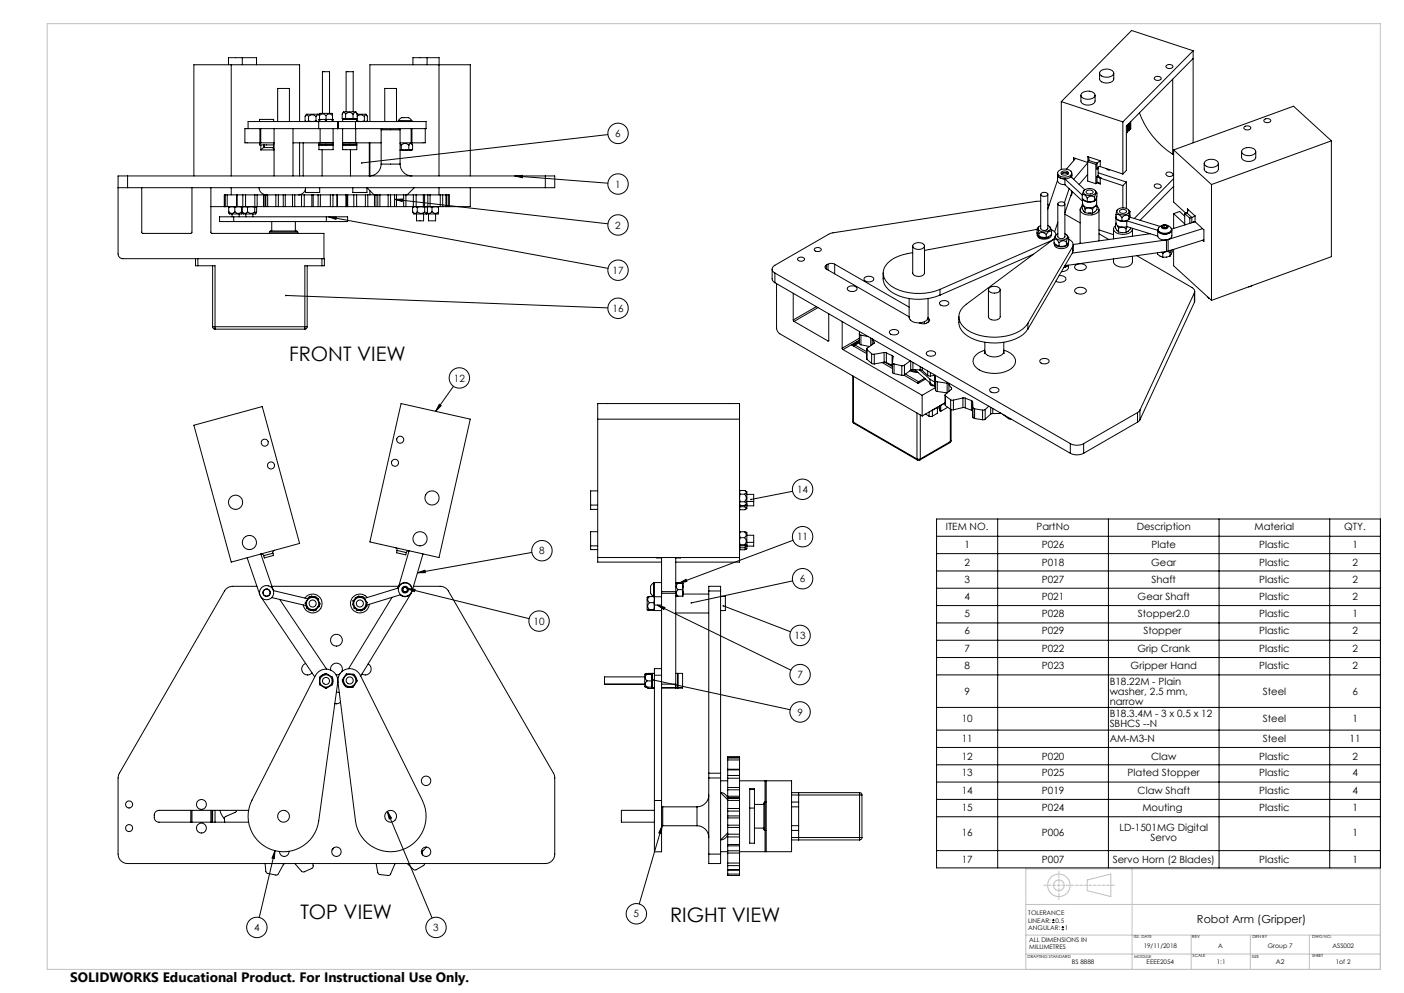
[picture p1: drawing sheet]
<svg xmlns="http://www.w3.org/2000/svg" width="594mm" height="420mm" viewBox="0 0 594 420" stroke-linecap="round" stroke-linejoin="round" font-family="sans-serif">
<g fill="none" stroke="#c0c0c0" stroke-width=".42">
<path d="M20 10h564v400h-564zM460 372.2l10-2.5v9.5l-10-2.5zM479 367.5v42.5M584 367.5h-150v42.5M434 395.5h150M434 382.5h150M504 395.5v14.5M529 395.5v14.5M554 395.5v14.5M434 403.5h150"/>
<circle cx="448" cy="374.5" r="4.7"/>
<circle cx="448" cy="374.4" r="2.26"/>
</g>
<path d="M448 380.5v-12" fill="none" stroke="#c0c0c0" stroke-width=".42" stroke-dasharray="1.3 .6" stroke-dashoffset=".3"/>
<path d="M441.5 374.4h30" fill="none" stroke="#c0c0c0" stroke-width=".42" stroke-dasharray="1.3 .6" stroke-dashoffset="-.1"/>
<g fill="none" stroke="#000" stroke-width=".42">
<path d="M97.8 27.4v47M102.5 24.4h6v3M102.5 24.4h-5.8v3M102.5 24.4v3M180.7 24.4h5.1l-.1 50M180.7 24.4h-6v3M180.7 24.4v3M457.6 39.5a3.7 3.7 0 0 1 5.7 .7 3.3 3.3 0 0 1-5 1.4l-1-1zM465.2 30.9v2.5a3.4 3.4 0 0 0 6 0v-2.5M465.6 30a3.6 3.6 0 0 1 5.6 1 3.6 3.6 0 0 1-6 .2zM488.5 32.7l1.5-.4a1.07 1.07 0 0 1 1.3 .9 1.68 1.68 0 0 1-3-.2zM493.5 27.7l1.4-.4a1.13 1.13 0 0 1 1.4 .9 1.74 1.74 0 0 1-3-.2z"/>
<path d="M496.1 33.5v31.7M504.8 24.7l-28.3 28.6v18.8l-1.4 1.5M504.8 21.5l-29.7 30.1M504.8 21.5v38.9M504.8 21.5l-26-8.6-29.8 30.1M105 54.4h29.8M105 54.4h-1.4v6h6.4M109.8 51.4v-.9h6v.9M110 54.4v6M110.3 54.4v6M116 54.4v20M117.5 51.4v-14h4.9v14"/>
<path d="M124 54.4v20M126.8 51.4v-24h-44.8v47M129.2 51.2l.3 .2M130.5 49.3a2.17 2.17 0 0 1 3.2 0M130.5 49.3l-.6-.7-.8 .7v1.9l.7 .2 .7-.2M130.5 51.2l1.5 .2 1.7-.2M130.5 49.3v1.9M133.7 51.2l1.2 .1M133.7 49.3v1.9M134.8 51.4h-29.8v3M134.8 54.4h15.6M134.8 51.4h15.6"/>
<path d="M134.8 51.4v3M135.2 48.9l-.9-.3-.6 .7M135.2 48.8l-.3-.5h-5.3l-.4 .8M135.2 48.9a1.67 1.67 0 0 1 2.7 0M135.2 48.2v.7M135.2 48.2l.1-.2 5.4 .2M135.2 50.5h-.3v.9M135.2 50.8l.3 .1M135.2 48.9v2M135.4 54.4v6M135.5 50.5h4.8M136.4 48v-17.7h3v17.7"/>
<path d="M137.9 48.9a1.67 1.67 0 0 1 2.8 0M137.9 50.8l-.3 .1M137.9 48.9v1.9M137.9 50.8l.4 .1M140.7 48.2v.7M140.7 50.5h.2v.9M140.7 50.8l-.4 .1M140.7 48.9v2M140.9 54.4v8.9h-4.6M142.9 51.4v3M143 51.4v3M144.8 50.1l.7 .3"/>
<path d="M144.9 48.1l.4-.8h5.3l.5 .9M144.9 50.2l.6 .2M145 54.4v8.9h6v-2.9M145 51.4v-.9h6v.9M145.5 50.4h2.3M146.2 48.2a2.13 2.13 0 0 1 3.2 0M146.2 48.2l-.6-.7-.6 .5-.2 2.1M146.2 50.1l1.6 .3M146.2 48.2v1.9M146.2 50.1l-.7 .3M146.4 47.3v-17h3v17M146.4 50.4v.1"/>
<path d="M147.8 50.4h2.4M149.4 48.2l.8-.7 .9 .7M149.4 50.1l.8 .3M149.4 50.1l-1.6 .3M149.4 48.2v1.9M149.4 50.4v.1M150.4 51.4h29.9v3h-29.9M150.4 51.4v3M150.5 54.4v6M151 50.2v1l1.5 .2 1.7-.2M151.1 48.3h3.8l.4 .7M151.1 50.1l-.9 .3"/>
<path d="M151.1 49.2a2.11 2.11 0 0 1 3.1 .1M151.1 48.2v1.9M154.2 49.3l.6-.7 .6 .7v1.9l-.4 .2M154.2 51.2l.6 .2M154.2 49.3v1.9M156.5 51.4v-24h42.5v47M161.3 54.9h8M161.3 54.9v14.5M161.7 54.4l-.4 .5M162.8 51.4v-14h4.9v14M168.5 51l.5-.5a4.3 4.3 0 0 1 4.4-.4l.8 .9M168.5 51h5.7"/>
<path d="M168.5 51v.4M168.8 54.4l.5 .5M169.3 54.9v14.5M174 54.4v6M174.2 51v.4M174.3 54.4v6M179.9 54.4v6h-5.6M257.2 56.9l-104.2 12M449 43v28.7M449 43l26.1 8.6M457.3 40.3v2.4a3.5 3.5 0 0 0 6 0v-2.4M475.1 51.6v22"/>
<path d="M477 56l-.5 .1M477 55.9v.1M477 52.8v3.2M477.6 55.3l-.6 .1M477.7 55.2l-.1 .1M477.7 52.2l-.1 3.1M478.3 54.6l-.6 .1M478.3 51.5v3.1M478.4 51.5l-.1 3.1M482.1 47.7a35.3 35.3 0 0 0 14 17.5M526.5 53.6l1.5-.3a.96 .96 0 0 1 1.2 1 1.66 1.66 0 0 1-3-.4zM535 50.5l1.5-.3a1.02 1.02 0 0 1 1.1 1 1.65 1.65 0 0 1-1.6 .7 1.65 1.65 0 0 1-1.3-1.1z"/>
<path d="M563.3 59.6l-50.7 18.5M563.3 59.6v49l-50.7 18.5M563.3 59.6l-16-14.7-50.8 18.5M50 79.4h4M54 74.4h-4v33a2.05 2.05 0 0 0 2 2h85.1M54 74.4v5M54 74.4h176.7M54 79.4h176.7M60 79.4v18.9l.5 .4 20.5-.1 .2-19.2M89.2 79.4l.2 19.2 47.7 .1v10.7M97.8 79.4v3M109.6 79.4a3.1 3.1 0 0 0 3.1 3"/>
<path d="M109.8 60.4v.9h6v-.9M110 60.4h.3M110.3 60.4h5.7M110.3 61.3v2.1M110.3 63.4h5.7M111.6 62.4l-1.3 1M111.6 61.3v1.1M111.8 61.3v1.1M115.5 62.4l.5 .8M115.7 61.3v1.1h-4.1M124 60.4h11.4M126.8 60.4v14"/>
<path d="M128.3 60.4v14M134.9 61.3h6zM134.9 60.4v2.9h1.4M135.3 79.4v2h-6v-2a3 3 0 0 1-3 3M135.4 60.4h5.5zM136.3 63.3v11.1M145 61.3h6zM145 60.4h5.5zM148.3 63.3v11.1M149.3 79.4v2h6v-2l3 3M150.5 60.4h10.8M156.2 60.4v14a5 5 0 0 0 5.1-5"/>
<path d="M156.5 60.4v14M161.3 69.4h8M169.3 69.4a5.1 5.1 0 0 0 5 5M169.3 60.7l.5 .7M169.3 63.5h2.1M169.3 60.4h4.7M169.8 61.4a2.17 2.17 0 0 1 3.2 0M169.8 63.3l1.6 .2M169.8 61.4v1.9M169.8 63.3l-.5 .1M171.4 63.5h2.4M173 61.4l.8-.7 .8 .7"/>
<path d="M173 63.3l.8 .2M173 63.3l-1.6 .2M173 61.4v1.9M174 60.4h.3M174 60.4l.6 1M174.6 63.3l-.8 .2M174.6 61.4v1.9M175.3 79.4l-3 3M185.7 79.4v3M199 79.4v8h-8.9M217.7 74.4l3.4-.2-.1 1zM217.7 74.4l39.5 3.1"/>
<path d="M230.7 74.4h4v5h-4M230.7 74.4v5M447.4 73.2v3.2a2.45 2.45 0 0 0 3.1 1.7M447.4 76.2l-4.1 12.2M447.6 72.6a3.9 3.9 0 0 1 5.8 .3 2.73 2.73 0 0 1-3.7 2 1.89 1.89 0 0 1-2.1-2.3zM449 73.6l1.3-.6 1.6 .6-1.7-.5-1.1 .5M449.2 72.6l1.7-.3 1.1 .8a1.81 1.81 0 0 1-3.1 .2zM450.5 75.7a2.9 2.9 0 0 1-3.1-1.7 3.5 3.5 0 0 0 6.1 0l-.4 .8 5.9 5.5M450.5 75.7v2.4M450.5 75.7l7.3 6.7M450.5 78.1l7.5 7M452.3 79.8l-2 6"/>
<path d="M453.5 73.2v1.9M454.2 68v-1.3l6 2M455 67l-3.8 4.5M460.2 68.4l3.4 1.2M460.2 68.4v8.2l3.4 1.1M460.2 68.9l-6 7M460.2 73.8l-3.6 4.2M460.3 66.3l.4 .9v.7M460.3 66.3l5.2 1.7M460.3 66.3v2M460.7 67.9l3.4 1.1M460.7 67.9l-.5 .5"/>
<path d="M463.6 69.6v8.1M464 77.3l1.5 .5M464.1 74.7l1.4 .6M464.1 77.2h.7l.7 .6M464.1 69v2.5M464.1 74.7v2.5M464.1 69l-.5 .6M464.1 77.2l-.5 .5M464.6 74.2l.3 .7 .8 .2M464.6 74.2l-.5 .5M464.6 71l-.5 .5M464.6 71v3.2"/>
<path d="M464.6 73.1l11.9 3.9M464.7 70.6l-.1 .4M464.8 74.8l.9 .3M465.5 68l-1.4 1M465.5 70.5l-.7 .1-.7 .9M465.5 68v2.5M465.5 75.3v2.5M465.5 75.3l9.6 3.2M465.5 70.5l9.6 3.1M465.7 75.1l-.2 .2M468 71.3l1 .6 .5-.1M475.1 78.5v9.4"/>
<path d="M476.5 77v11.1M476.5 77l-1.4 1.5M488.6 78.1a1.72 1.72 0 0 1 2.7 .9 1.62 1.62 0 0 1-1.7 .6 1.62 1.62 0 0 1-1.2-1.3zM493.5 73a1.72 1.72 0 0 1 2.7 1 1.59 1.59 0 0 1-1.7 .6 1.59 1.59 0 0 1-1.2-1.3zM496.1 65.2l.4 .2M496.5 63.4v22.1l5.1 4.7M496.5 63.4l16.1 14.7M496.5 78.8l-14.1 14.4M496.5 75.6l-16.6 16.8M509.5 69.1v2.5a3.5 3.5 0 0 0 5.8 .6l.2-3.1M509.9 68.2a3.6 3.6 0 0 1 5.6 1 3.6 3.6 0 0 1-6 .1zM512.6 78.1v49"/>
<path d="M525.3 64.1v2.5a3.4 3.4 0 0 0 6 0v-2.5M525.8 63.1a4.1 4.1 0 0 1 5.4 .6 2.47 2.47 0 0 1-3.5 2.1 2.08 2.08 0 0 1-2.3-2.1zM89.2 87.4h6.1M94.9 82.4h.1M94.9 87.4h.1M94.9 82.4v5M94.9 82.4h.4M95.3 82.4h.8M95.3 87.4h.8M95.3 82.4v5M96.1 87.4h4M96.1 82.4h4"/>
<path d="M96.1 82.4v5M96.8 89.6l.2 .9h5.3l.1-.3M96.8 89.6l.7 .5a1.45 1.45 0 0 0 1.8-.5M96.8 87.6l1.2-.2 1.3 .2M96.8 87.6v2M96.9 87.4l-.1 .2M98.2 90.5v1.2M98.9 91.7h-6v2h6M98.9 91.7v2M98.9 93.7h39.2M98.9 91.7h39.2M99.3 89.6a1.83 1.83 0 0 0 2.9 0"/>
<path d="M99.3 87.6l1.5-.2 1.4 .2M99.3 87.6v2M100.1 82.4h.2M100.1 87.4h.2M100.1 82.4v5M100.3 87.4h2.4M100.3 82.4h2.4M100.3 82.4v5M101.2 90.5v1.2M102.2 89.6l.2 .7 .2-.5M102.2 87.6v2M102.4 89.6l.5 .9h5.2l.2-.4"/>
<path d="M102.4 89.6l.7 .5a1.16 1.16 0 0 0 1.6-.5M102.4 87.6l1.2-.2 1.1 .2M102.4 87.6v2M102.5 87.6h-.3M102.7 82.4h1.2M102.7 87.4h1.2M102.7 82.4v5M102.8 87.4l-.4 .2M103.9 87.4h3.9M103.9 82.4h3.9M103.9 82.4v5M104 90.5v1.2"/>
<path d="M104.7 89.6a2.02 2.02 0 0 0 3.1 0M104.7 87.6l1.6-.2 1.5 .2M104.7 87.6v2M107 90.5v1.2M107.8 87.6v2M107.8 82.4h1M107.8 87.4h1M107.8 82.4v5M108.2 87.4l-.4 .2M108.3 87.4l.3 .2-.3 2.6h-.2l-.3-.6M108.8 82.4h2.7M108.8 87.4h2.7"/>
<path d="M108.8 82.4v5M111.5 82.4h.6M111.5 87.4h.6M111.5 82.4v5M112.1 87.4h.4M112.1 82.4h.4M112.1 82.4v5M112.5 82.4h.7M112.5 87.4h.7M112.5 82.4v5M113.2 87.4h3.5M113.2 82.4v5"/>
<path d="M113.2 82.4h3.5M114 98.2l.4-.5h11.2l.4 .5M114 98.2h12M114 98.2v.5M115 93.7v4M116.7 82.4h1.1M116.7 87.4h1.1M116.7 82.4v5M117.8 87.4h2M117.8 82.4v5M117.8 82.4h2M119.8 82.4h.9"/>
<path d="M119.8 87.4h.9M119.8 82.4v5M120.7 82.4h3.1M120.7 87.4h3.1M120.7 82.4v5M123.8 82.4h.9M123.8 87.4h.9M123.8 82.4v5M124.7 87.4h2.9M124.7 82.4h2.9M124.7 82.4v5M125 93.7v4"/>
<path d="M126 98.2v.5M126.8 82.4h.1M127.6 82.4h1.1M127.6 87.4h1.1M127.6 82.4v5M128.7 87.4h3.2M128.7 82.4h3.2M128.7 82.4v5M131.9 82.4h.6M131.9 87.4h.6M131.9 82.4v5M132.5 82.4h2.1"/>
<path d="M132.5 87.4h2.1M132.5 82.4v5M134.6 82.4h.9M134.6 87.4h.9M134.6 82.4v5M135.5 87.4h4.3M135.5 82.4h4.3M135.5 82.4v5M138.1 91.7h9v2h-9M138.1 91.7v2M139 91.7l3.3 .1-.2 1zM139 91.7l118.2 21.8"/>
<path d="M139.8 82.4h1.1M139.8 87.4h1.1M139.8 82.4v5M140.9 82.4v5M140.9 87.4h1.7M140.9 82.4h1.7M142.6 82.4h.1M142.6 87.4h.1M142.6 82.4v5M142.7 82.4v5M142.7 87.4h3.6M142.7 82.4h3.6"/>
<path d="M146.3 82.4h.5M146.3 87.4h.5M146.3 82.4v5M146.8 82.4h.3M146.8 87.4h.3M146.8 82.4v5M147.1 82.4v5M147.1 87.4h2.6M147.1 82.4h2.6M149.7 82.4h1.2M149.7 87.4h1.2M149.7 82.4v5"/>
<path d="M150.9 82.4v5M150.9 87.4h3.7M150.9 82.4h3.7M154.6 82.4h1M154.6 87.4h1M154.6 82.4v5M155.6 82.4h2.8M155.6 87.4h2.8M155.6 82.4v5M156.5 80.6v1.8M158.4 82.4h.7M158.4 87.4h.7"/>
<path d="M158.4 82.4v5M159.1 87.4h.7M159.1 82.4h.7M159.1 82.4v5M159.8 82.4h.9M159.8 87.4h.9M159.8 82.4v5M160.7 87.4h3.5M160.7 82.4h3.5M160.7 82.4v5M164.2 82.4h1M164.2 87.4h1"/>
<path d="M164.2 82.4v5M165.2 87.4h1.7M165.2 82.4h1.7M165.2 82.4v5M166.9 84.3l3.4-.1-.1 1zM166.9 84.3l90.3 10.4M166.9 82.4h.8M166.9 87.4h.8M166.9 82.4v5M167.7 82.4h3.1M167.7 87.4h3.1M167.7 82.4v5"/>
<path d="M170.8 82.4h.9M170.8 87.4h.9M170.8 82.4v5M171.7 87.4h3.2M171.7 82.4h3.2M171.7 82.4v5M174.6 89.6l.5 .9h5.2M174.6 89.6l.9 .7 1-.7M174.6 87.6l.9-.2 1 .2M174.6 87.6v2M174.9 82.4h1.2M174.9 87.4h1.2"/>
<path d="M174.9 82.4v5M174.9 87.4l-.3 .2M176.1 87.4h3M176.1 82.4h3M176.1 82.4v5M176.2 90.5v2.9h3v-2.9M176.5 89.6a2.1 2.1 0 0 0 3.2 0M176.5 87.6l1.6-.2 1.6 .2M176.5 87.6v2M179.1 82.4h.5M179.1 87.4h.5M179.1 82.4v5"/>
<path d="M179.6 82.4h1.4M179.6 87.4h1.4M179.6 82.4v5M179.7 87.6v2M180.3 87.4l-.6 .2M180.4 87.4l.4 .2v2l-.5 .7-.6-.7M180.7 89.9l-.4 .6M180.8 87.5l2 .1M181 82.4h1M181 87.4h1M181 82.4v5M181.3 90.5v2.9h3v-2.9"/>
<path d="M182 87.4h4.3M182 82.4h4.3M182 82.4v5M182.8 89.6a1.55 1.55 0 0 1-2.2 .4M182.8 89.6a1.69 1.69 0 0 0 2.7 0M182.8 87.6l1.3-.2 1.4 .2M182.8 87.6v2M185.5 89.6v.7M185.5 90.3l-5.2 .2M185.5 87.4v.2M185.5 87.6v2M186.3 82.4h1"/>
<path d="M186.3 87.4h1M186.3 82.4v5M187.3 87.4h1.4M187.3 82.4h1.4M187.3 82.4v5M188.7 82.4h.1M188.7 87.4h.1M188.7 82.4v5M188.8 82.4v5M188.8 87.4h.8M188.8 82.4h.8M189.6 82.4h.5v5"/>
<path d="M189.6 87.4h.5M189.6 82.4v5M438.7 96.9l.5 .4 .4 1.4M438.7 96.9l.2 1.9M438.7 97l-47.6 8.9M438.8 98.7a2.17 2.17 0 0 0 2.6 2.5 2.67 2.67 0 0 0 3.4-1.8M438.9 98.4l.6 1.4M439.5 96l-.8 .9M439.6 98.7l.3-.2a2.39 2.39 0 0 1 2.7 .6M439.6 98.7v1.5M439.7 99.9l2.6 .5M440.3 95.4l-1 .9a2.43 2.43 0 0 0 3.6 1.7l1.3-.8a1.26 1.26 0 0 0-.9-1.8"/>
<path d="M440.3 82.2v14.4a1.72 1.72 0 0 0 3 0v-14.4M440.3 85.2h-1.9l-86.8 13.4-23.8 13.6a1.74 1.74 0 0 0-1.1 1.6 1.74 1.74 0 0 0 1.1 1.7M440.5 81.8l1.6-.4a1.04 1.04 0 0 1 1.2 1 1.7 1.7 0 0 1-3-.4zM442.6 99.1v1.6M443.3 86.4l.6 .3M444.2 96l.2 .2M444.4 96.2l.5 1.7M444.6 99.4l-1.7 .9M444.8 97.1l.3 .1a2.69 2.69 0 0 1 1.7 2.1M444.9 97.9l-.1-.1a1.84 1.84 0 0 0-2.2 1.3M444.9 97.9v1.5M444.9 99.4l-.3 .2"/>
<path d="M446.7 99.5l-.8 1.7M447.5 86.2v13.9a1.73 1.73 0 0 0 3 0v-13.9M447.5 94l-1.3 4M447.6 98.9l-1.1 .8-.1 .6a3.2 3.2 0 0 0 5.3-.1l-.1-.6-1.1-.7M447.8 85.7l1.5-.3a1.04 1.04 0 0 1 1.2 1 1.68 1.68 0 0 1-2.9-.3zM450.5 90.6l6.5 3.7M451.4 99.5l.8 1M453.3 80.7v1.2M453.3 81.9l-2.8 8.1M453.5 81.7l-.6 1.3M453.8 81.2l-.5 .7M457 88.7l.1 14.3"/>
<path d="M457.8 86.7l.7 .3 .6 1.4M457.8 86.7a3.4 3.4 0 0 0 1.3 3.2M457.8 87.3a1.79 1.79 0 0 0-.8 1.9 1.79 1.79 0 0 0 1.7 1.4 5.2 5.2 0 0 0 6.2-1.5l.1-.7-.9-1.1M457.9 82.4l.2-.1a1.93 1.93 0 0 1 1.9 1.5M457.9 82.4v1.5l2.1 1.4M458 84v2.2a3.5 3.5 0 0 0 5.9 .2l.1-2.6a3.5 3.5 0 0 1-6 .3M458.1 86.2l-.3 .5M458.5 80.8l-.6 1.6M458.6 80.6a3.4 3.4 0 0 1 5 .5 2.9 2.9 0 0 1-4.7 1.1l-.4-.5zM458.6 80.6l-.2 .2M459.1 88.4l.1-.1a2.41 2.41 0 0 1 3 .3M459.1 89.9l3.1 .3"/>
<path d="M459.1 88.4v1.5M459.7 80.8l1.6-.4a1.04 1.04 0 0 1 1.2 1 1.72 1.72 0 0 1-3-.3zM460 83.8v1.5M461.6 90l-1.2 .1M462.2 88.6v1.6M463.1 83.4l-.1-.1a2.3 2.3 0 0 0-3 .5M463.1 84.9l-3.1 .4M463.1 83.4v1.5M463.3 80.6l.8 1.1M463.9 86.5l.2 .6M464.1 81.7l-.5 .2-.5 1.5M464.1 81.7a4 4 0 0 1-1 3.2"/>
<path d="M464.1 87.1a1.65 1.65 0 0 0-1.9 1.5M464.1 87.1a2.73 2.73 0 0 1-1.9 3.1M465 88.7v13.2M465 97.2l6.1 2.1M465 98.9l4.1 2.4M471.1 96.8v4.3M471.9 95.4a1.7 1.7 0 0 0-.8 1.7 1.7 1.7 0 0 0 1.2 1.4 5.6 5.6 0 0 0 6.6-.9l.2-1M472.2 90.9l.3-.1a2.17 2.17 0 0 1 2.2 1.2M472.2 92.4l2.5 1.1M472.2 91.6v.6M472.2 90.9l-.1 3.5a2.8 2.8 0 0 0 3.7 1.7l.9-.3M472.3 94.4l-.4 .5a3.4 3.4 0 0 0 1.3 3.2"/>
<path d="M472.3 92.6a4 4 0 0 0 4.4 .8M472.8 95.4l.4 1.1M472.8 88.8l-.6 2.1M473.1 88.4a3.5 3.5 0 0 1 4.6 .7 2.44 2.44 0 0 1-3.7 1.7l-1.3-.8-.2-.6zM473.2 96.5h.1a2.34 2.34 0 0 1 3.1 .2M473.2 98.1l3.2 .2M473.2 96.5v1.6M473.8 89l1.5-.5a1.11 1.11 0 0 1 1.3 1 1.69 1.69 0 0 1-3-.2zM474.7 92v1.5M476.4 96.7v1.6M476.7 93.4l13.1 4M476.7 93.4v2.4"/>
<path d="M476.7 95.8l13.1 4.1M476.8 96l-.4 .7M477.5 88.8l.5 .7M477.6 91.3a2.21 2.21 0 0 0-2.9 .7M477.6 92.9l-2.9 .6M477.6 91.3v1.6M478 91.5l.1 .4 12.7 3.9M478 89.5l-.4 1.8M478 89.5v1.6l-.4 1.8M478.3 96.3a2.84 2.84 0 0 1-1.9 2M479.1 96.8v3.1M486.6 98.9l-32.5 4.6-.3 3.3"/>
<path d="M489.8 97.4v2.5M489.9 97v.3M490.4 96.1a3.1 3.1 0 0 1 5.2 1.2 3.6 3.6 0 0 1-5.6 0zM491.6 95.5l1.4-.3a.97 .97 0 0 1 1.2 .9 1.6 1.6 0 0 1-2.8-.3zM492.1 96.4l-.1 .1M492.5 95.3l-.8 .5 .2 .6 1.1 .2 .9-.4-.3-.7M492.5 95.3l1.1 .2M492.5 95.3v.9M492.5 96.2l-.4 .2M492.5 96.2l.6 .1M493.1 96.3l-1 .1M493.1 96.3l.4 .1"/>
<path d="M493.6 95.5v.8M495.6 96.7l.2 .6a3.5 3.5 0 0 1-5.3 1.2l-.7-1.1M495.6 97v.3a3.4 3.4 0 0 1-5.6 .4l-.1-.4M495.8 97.3v2.5a3.5 3.5 0 0 1-6 .1M496.5 90.4v6.2M496.5 90.4l4.7 4.3M496.5 90.4l2.6-1 2.1 2.1M501.2 90.3l2.2 2M501.2 90.3v4.9M502.1 90l2.1 2M502.1 90l-.9 .3M502.4 88.4l.1 1.1-.4 .5"/>
<path d="M502.4 88.4l3.2 2.9M502.4 88.4v1.4M503.4 92.3v2.2M504.2 92l-.8 .3M504.2 92v2.2M505.2 93.7l-.1 .2M505.6 91.3l-1.4 .7M505.6 93.8h-.6l-.5 .3M505.6 93.8l3.7 3.4v4.9l-.5-.5M505.6 91.3v2.5M505.6 93.8l-9.9 3.1M508.8 96.7l-14.6 4.6"/>
<path d="M82.7 109.4v3h1M83.7 112.4h7.3v25.8M83.7 109.4v3M90 112.4v25.8M130 112.4v25.8M136.2 109.4v3M136.2 112.4h-7.2v25.8M137.1 109.4l.1 3h-1M326.7 113.9v4.5l1.1 1.2M327.8 115.5l125 72.1M327.8 115.5v4.1M327.8 119.6l125 72.1"/>
<path d="M328.5 120v18.8a3.2 3.2 0 0 0 1.5 2.4l60.1 34.7M337.5 109.3l1.4-.6 1.1 .3 .4 .6a1.72 1.72 0 0 1-3 0zM344.6 105.2l1.4-.5 1 .2 .5 .6a1.75 1.75 0 0 1-3 0zM349.6 112.1a.87 .87 0 0 0-.6 .9 .87 .87 0 0 0 .6 .8M349.6 113.8l35 20.2M349.6 112.1v1.7M350.3 111.7a3 3 0 0 1 2.8 0M350.3 111.7l-.7 .4M350.3 111.7v2.5M353.1 111.7l31.5 18.2M353.1 111.7v4.1M365.7 117.6a2.65 2.65 0 0 1 4 .4 2.4 2.4 0 0 1-4.2 0z"/>
<path d="M373.6 115.5a7.9 7.9 0 0 0 5.2 9 23.6 23.6 0 0 0 18.9 .3M386.2 106.8a16.8 16.8 0 0 0-11.7 5.7 6 6 0 0 0 2.7 8.6 23.5 23.5 0 0 0 20.5 1.3M386.2 104.1v11.4a2.86 2.86 0 0 0 4.9 0v-11.4M386.4 103.5a3.2 3.2 0 0 1 4.7 .3 2.69 2.69 0 0 1-4.4 1.2l-.4-.5zM437.3 107.5l-39.6 17.3M439.5 100.1l.1 .1M439.6 100.2l3 .5M443.8 100.3l-1.2 .4M444.9 101.8v.1M444.9 101.8l-47.2 20.6M445.9 101.2l-37.1 27.5a6.1 6.1 0 0 0-3.1 5.5 6.1 6.1 0 0 0 3.5 5.3 22.5 22.5 0 0 0 23.6-.5l2.1-2.2M445.9 101.2h.3a2.07 2.07 0 0 1 1.9 1.4"/>
<path d="M445.9 101.2v1.6l2.2 1.4M446.1 101l-1.2 .8M448.1 102.6v1.6M448.1 116.5h.1a2.37 2.37 0 0 1 2.8 1.7 3.3 3.3 0 0 1-4.3 .8M450.1 113.2l1.7-1zM451.2 102.3l-.5-.3a2.41 2.41 0 0 0-2.6 .6M451.2 103.8l-3.1 .4M451.2 102.3v1.5M452 102.5a2.49 2.49 0 0 1-3.3 1.9 2.51 2.51 0 0 1-2.6-1.7M452 112.2a2.42 2.42 0 0 1-2.9 2.7M452 102.7v.8a3.5 3.5 0 0 1-5.9 .2v-.8M452.2 100.5l-.5 .2-.5 1.6"/>
<path d="M452.2 100.5a4 4 0 0 1-1 3.3M452.2 101.2a2.38 2.38 0 0 1 1.6 3.2M453.8 104.4l-18.9 32.4M453.8 104.4v2.4M453.8 106.8l-18.9 32.4M455.2 112.1a3.4 3.4 0 0 1 4.4 .6 2.34 2.34 0 0 1-3.5 1.6l-1.3-.7-.2-.6zM479.1 108.4v2.3a3.2 3.2 0 0 1-3.7 2.3 3.4 3.4 0 0 1-4.3-3.5M480.9 108.1l23.4 13.5a1.76 1.76 0 0 1 1 2.2M489.7 106.9v.6l2.2 1.3M491.5 106.7l.4 .5M491.9 107.2v1.6M493.5 101.5l-39.8 5.6"/>
<path d="M493.5 101.5v4.9M493.5 106.4l-43 6M494.2 101.3l-.7 .2M494.2 106.2l-.7 .2M494.2 101.3v4.9M495 106.8l-.1-.1a2.28 2.28 0 0 0-3 .5M495 108.3l-3.1 .5M495 106.8v1.5M495.2 105.9l-.2 .9M495.9 105.7v.9l-.9 1.7M496.5 105.5v6.9l16.1 14.7M509.3 101.4l-15.1 4.8"/>
<path d="M90 138.2h1M90 138.2l.2 .7 .8 .3M91 138.2v1M91 138.2h38M91 139.2h38M121 125l136.2 5.2M129 138.2v1M129 138.2h1M130 138.2l-.3 .7-.7 .3M335.6 135.3l.4 .6M335.6 124.1v11.2M336 135.9l14.3 8.3"/>
<path d="M345.4 129.7l-9.8 5.6M346.1 130.1l-10.1 5.8M350.6 132.7v11.3M356.3 136v11.3M358.6 121.7a2.61 2.61 0 0 1 4 .4 2.44 2.44 0 0 1-4.2 0zM384.6 126.3v7.9a4.6 4.6 0 0 0 6.4 1.9 2.2 2.2 0 0 0 1.6-1.9v-7.9M391.1 136v.9M392.6 134.5l.1 .1M392.7 136.2a3.2 3.2 0 0 1-3.6 .3M392.7 134.6a.87 .87 0 0 1 .6 .8 .87 .87 0 0 1-.6 .8M392.7 134.6v1.6M397.6 127.8a2.51 2.51 0 0 1 3.9 .5 2.32 2.32 0 0 1-4.1 0z"/>
<path d="M397.7 122.4v2.4M405.7 134a7.9 7.9 0 0 0 5.1 8.9 23 23 0 0 0 22-1.4l2.1-2.3M418.2 122.5v11.5a2.85 2.85 0 0 0 5 0v-11.5M418.6 121.7a3.5 3.5 0 0 1 4.5 .4l.1 .5a3 3 0 0 1-5 .1zM434.9 136.8v2.4M455.2 122a3.4 3.4 0 0 1 4.4 .6 2.34 2.34 0 0 1-3.5 1.7l-.7-.3-.8-1zM505.3 123.8l-23 49.6M505.3 123.8v4.1M505.3 127.9l-23 49.6M505.5 123.2l-.2 4.7M511 125.7l.5 .4M529.6 120.8l-1.3 .5"/>
<path d="M350.6 144l-.3 .2M356.3 147.3l.4 .6M356.7 147.9l33.4 19.3M360.8 159v19.2M361.1 159.2v19.4M361.3 145.9l-.4 .3M361.3 145.9h.5M361.8 145.9l-.5 .6M361.8 145.9l4.8 2.8M363.6 141.2l.6 .6M363.6 141.2v4.2l.6 .4M363.6 144.6l-2.3 1.3"/>
<path d="M363.6 144.1l-3.2 1.8 6.2 3.7M363.6 144.9l-1.8 1M363.6 143.9l-6.9 4M363.6 143.1l-7.3 4.2M363.6 140.2v1M364.2 141.8l3.1 .6M364.2 141.8v4M364.2 145.8l3.6 .8M366.6 147.6l.2 4.4M366.8 147.9l2 1.7M366.8 147.9v4.1M366.8 152l2 1.7"/>
<path d="M368.4 143v3.2M368.8 149.6l1.1 .2M368.8 153.7l1.1 .2M368.8 149.6v4.1M369 143.4v2.4M369.1 143.4l.8 1.3M369.9 144.7l-.2 .6-3 2.1 .1 .5M369.9 144.7v.4M369.9 149.8v4.1M373.2 153.3l4.4 2.6M374.1 149.1l.9 .1M374.1 153.2l.9 .1"/>
<path d="M374.1 149.1l-4.2 .7M374.1 149.1v4.1M374.1 153.2l-4.2 .7M374.3 153.2l3.3 1.9M375 149.2l2.4 1.2M375 153.3l2.4 1.1M375 149.2v4.1M376.4 140.1a2.55 2.55 0 0 1 3.9 .4 2.32 2.32 0 0 1-4.1 0zM377.4 150.4l.5 .3-.3 2.7M377.4 154.4l.2 .1M377.4 150.4v4M377.6 153.4l.6 .6"/>
<path d="M377.6 153.4v4.2l.6 .4M378.2 154l3.3 .7M378.2 154v4M378.2 158l3.3 .8M381.5 154.7v4.1M382.4 158.7l6 3.5 3.2-1.9M382.7 154.5l-1.2 .2M382.7 158.6l-1.2 .2M382.7 154.5v4.1M383.1 158.2l5.6 3.2M385 156.8l3.4 .8M385.1 152.6l-2.4 1.9"/>
<path d="M385.3 156.6l2.6 .5M385.3 156.6l-2.6 2M385.3 152.7v3.9M386.2 156.3l3.1 .1M386.2 156.3l-.9 .3M386.2 153.3v3M387.1 156.4l6.4 5.6M389 156.4l4.5 4M389.3 156.4l.9 .3M389.3 155.1v1.3M390.2 155.6v1.1M390.2 156.7l2.3 2.1"/>
<path d="M391.2 160l-2.5 1.4M392 149.1a2.49 2.49 0 0 1 3.9 .4 2.29 2.29 0 0 1-4 0zM392.5 158.8l1.1 .2M392.5 156.9v1.9M393.6 157.5v1.5M395.6 158.9l-2 .1M395.6 158.9l.2 6.1M395.6 158.9l.2 2.1M416.7 148.7l-.3 .9M416.7 148.1a5.8 5.8 0 0 0-5 4.8 6.2 6.2 0 0 0 5.4 4.6 12.4 12.4 0 0 0 11.7-2.5 3.6 3.6 0 0 0-1.2-5.5l-2.9-1.4M416.7 148.7a3.6 3.6 0 0 0 4.3 2.3 3.3 3.3 0 0 0 3.7-2.3M416.7 144.8v3.9"/>
<path d="M424.7 148.7l.2 .9M424.7 144.8v3.9M440 152.3a2.49 2.49 0 0 1 3.9 .5 2.32 2.32 0 0 1-4 0zM82 179.9l28.9-7.9 15.9 57.9-29 7.9zM169.7 170.7l29.3 6.6-13.3 58.5-29.2-6.6zM185.8 171l.9 .6-2.4 2.4zM191.8 163.4l-7.5 10.6M252.9 177.3h60M360.8 178.2l.5 .9M360.8 178.2l.3 .4M361.1 178.6l.2 .5M361.1 178.6l26.8 15.5"/>
<path d="M361.3 179.1l26.8 15.5M387.9 174.7v19.4M388.7 161.4l-.6 .6M388.7 161.4l.3 .4M389.4 175.5v18.6M390.1 167.2v8.7M391.5 175.1l1.6 .9M393.1 176h1.4M393.1 174.3v1.7M393.3 161.8l-.1 .2a1.94 1.94 0 0 0 2.4 1.2l-2.1-1.2M393.5 160.4l2.1 1.2M393.5 160.4v1.6"/>
<path d="M394.5 173.5l-.5 .2M394.5 173.5v2.5M395.7 164l-5.6 3.2M395.8 161l.7 .5M395.8 165l.7 .6M395.8 161v4M396.5 161.5l4.2 .6M396.5 161.5v4.1M396.6 172.3l.9 .7M396.6 172.3l-2.1 1.2M396.6 172.3v2.5l-2.1 1.2M397.5 171.6v2.1l.5 .3"/>
<path d="M397.9 171.5h.1M398 171.5v2.5M399.8 167.1l.2 4.5M399.8 170.5l-1.8 1M399.8 170.4l-9.7 5.5M400 167.5l2.2 1.6M400 167.5v4.1M400 171.6l2.2 1.6M400.7 162.1l.8 .4M400.7 162.1v4.1l-4.2-.6M401 172.2l-3 1.8M401.5 162.5l1.1 1.7"/>
<path d="M401.5 162.5v3.1M402.1 173.1v13.7M402.2 169.1l1.2 .1M402.2 173.2l1.2 .1M402.2 169.1v4.1M402.4 173.3v13.1M402.6 164.2v.4l-2.8 2.4 .2 .5M402.6 164.2v.5M403.4 169.2v4.1M407.4 168.3l1 .1M407.4 172.4l1 .1M407.4 168.3l-4 .9"/>
<path d="M407.4 168.3v4.1M407.4 172.4l-4 .9M408.4 168.4l2.6 1M408.4 172.5l2.6 1M408.4 168.4v4.1M411 169.4l.5 .5M411 173.5l.5 .5M411 169.4v4.1M411.5 169.9l.1 2.5M411.5 169.9v4.1M411.5 174l.1 2.5M411.6 172.4l.7 .5"/>
<path d="M411.6 176.5l.7 .5M411.6 172.4v4.1M412.3 172.9l3.4 .6M412.3 172.9v4.1M412.3 177l3.4 .5M415.7 173.5v4M416.8 173.2l-1.1 .3M416.8 177.3l-1.1 .2M416.8 173.2v4.1M418.3 171.8l-1.5 1.4M418.8 164.6a2.49 2.49 0 0 1 3.9 .4 2.32 2.32 0 0 1-4 0zM419.1 175.2l-2.3 2.1"/>
<path d="M419.1 172.3v2.9M420 174.9l-.9 .3M420 172.8v2.1M423.1 174.8l-3.1 .1M423.1 174.8l.5 .1M423.1 174.6v.2M424.3 175.3l2.3 1.7M426.6 177l1.1 .3M426.6 176.6v.4M481.3 174.5l-22.8 13.1M481.3 174.5v4.1M481.3 178.6l-22.8 13.1"/>
<path d="M482.3 173.4l-1 1.1M482.3 177.5l-1 1.1M482.3 173.4v4.1M387.9 194.1h1.5M387.9 194.1l.2 .5M388.1 194.6h1M389.4 194.1l-.3 .5M401.9 187.2l-12.8 7.4M402.1 186.8l-.2 .4M402.1 186.8l-12.7 7.3M402.4 186.4l-.5 .8M402.4 186.4l-.3 .4"/>
<path d="M452.8 187.6a6 6 0 0 0 5.7 0M452.8 191.7a6.3 6.3 0 0 0 5.7 0M452.8 187.6v4.1M458.5 187.6v4.1M249.9 213.6v1.9h3M249.9 213.6h3M252.9 207.6h-3v6M312.9 213.4l.2 .4M312.9 215.2l.1 .3M313 213.6l.1 .7M313.1 207.5l-.2 .7 .2 .8M313.1 209l-.2 1.6 .2 1.6"/>
<path d="M313.1 212.2l-.2 .7 .2 .9M313.1 214.3l-.2 .7 .2 .6 2.3-.2 .3-.5-.7-.6M313.1 207.5l-.2 .4M313.1 207.5h1.9M313.1 209h1.9M313.1 212.2h1.9M313.1 213.8h1.9M313.1 214.3h1.9M315 207.5l.7 .8-.7 .7M315 212.2l.7 .9-.7 .7M315 209a2.13 2.13 0 0 1 0 3.2M315 207.5l1 .5v5.2"/>
<path d="M315.6 213.4l-.6 .9M316 209.1h2.9v3M316 213.2v1.9l-.7 .4M316 212.1h2.9M316 213.2l-1 .6M318.9 212.1v1.8h-2.9M335.3 207.8l-17.6 3.5M396.2 219.5h187.8v147.6h-187.8zM422.1 219.5v147.6M468.9 219.5v147.6M515.8 219.5v147.6M562.6 219.5v147.6"/>
<path d="M104.6 235.9l5.4 15.8M111.6 235l-.5-.6-.8-.1 5.6 15.6M115.5 234l-3.9 1M115.5 234l.2 .9-3.9 1.1-.2-1M116.1 232.7l-.6 .5v.8M167.2 231.7l.7 .4 .1 .7M168 232.8l3.9 .9M168 232.8l-.2 1 3.9 .9 .2-1M173.1 233l-4.9 15.8M173.1 233l-.8 .1-.4 .6M179 234.3l-4.7 15.9M225 233.7l-48.4 8.6"/>
<path d="M249.9 230.9v1.6h3M249.9 230.9h3M252.9 224.9h-3v6M252.9 235.8h60M277.9 235.8l2 .2M279.9 237.8h-27v-67.1h60v67.1h-27M279.9 235.8v14.4M285.9 235.8v14.4M287.9 235.8l-2 .2M312.9 232.2v.2M312.9 230.7l.2 1M313.1 230.4l-.2 .2 .2 .2 2.6-.2-.7-.2"/>
<path d="M313.1 224.9l-.2 1.2 .2 1.3M313.1 227.4l-.2 1.5 .2 1.5M313.1 231.7l-.2 .4 .2 .4h1.9l.7-.4-.7-.4M313.1 224.9h1.9M313.1 227.4h1.9M313.1 230.4h1.9M313.1 224.9l-.2 .3M313.1 231.7h1.9M315 224.9a1.46 1.46 0 0 1 .6 1.8l-.6 .7M315 224.9l1 .4v5.2M315 227.4l.1 .1a1.89 1.89 0 0 1-.1 2.9M316 226.4h2.9v3"/>
<path d="M316 230.5l-1 1.2M316 230.5v1.6l-.4 .2M316 229.4h2.9M318.9 229.4v1.6h-2.9M335.5 228.5l-48.1 18.1M396.2 234.2h187.8M396.2 226.8h187.8M108.7 248h-10.2a4 4 0 0 0-3.5 2l-44.8 77.7-.2 33.6a4 4 0 0 0 4 3.9h176.7a4 4 0 0 0 4-3.9v-32.5l-.3-1.3-44.7-77.5a4.1 4.1 0 0 0-3.5-2h-11.3M110.3 252.4l22.9 33.9M115 252.7l14.4 3.4 .8 1.4M115 248h53.7M115.7 249.8l14.4 3.4 .4-.4"/>
<path d="M118.3 253.5l19.9 29.5M129 253a4 4 0 0 1 6.4-.2 4 4 0 0 1-1.5 6.1 4 4 0 0 1-5.6-3M129.7 256.7l.1 .5 .5 .2M130.8 252.4l1.5 .1a1.83 1.83 0 0 1 2.4 1.4l.7 1.5-.8 1.3a1.9 1.9 0 0 1-2.4 1.3 1.83 1.83 0 0 1-2.3-1.4l-.8-1.5zM131 257.9l1.4 .4 .9-.2M131.3 252.4l.9-.1 1.4 .3M132.2 252.3l-.4-.2-.4 .3M133.1 258.1l-.4 .3-.4-.2M134.3 253.1l.5 .2v.5M135.1 255.9l.1 .5-.4 .3M149.7 256.8l.1 .4 .4 .2M149.7 253.8l-.4 .3 .1 .5"/>
<path d="M150.4 252.7l3.1-.4 1.9 2.6-.6 1.3a1.85 1.85 0 0 1-2.1 1.8l-1.7 .2-1.9-2.6zM152.2 252.3l-.4-.2-.4 .4M153 252.4l-.8-.1-1.4 .3M153.2 258l-.5 .4-.4-.2M153.8 257.9l-1.4 .4-1-.2M153.9 252.7l.4 .4 14.2-4.4a3 3 0 0 1 4-2.1 3 3 0 0 1 1.4 4.4 3 3 0 0 1-4.6 .6l-14.1 4.3M155.2 256v.4l-.4 .3M155.2 255.9l-.8 1.5M155.4 252.7a4 4 0 0 0-6.4 .2 4 4 0 0 0 1.9 6.1 4 4 0 0 0 5.3-3.4M165.9 252.6l-18.4 30.2M170.4 248.8l1-.6 1 .7-.1 1.1-1 .6-.9-.7zM172.3 248.9l3.3 .4-.2 .9z"/>
<path d="M172.3 248.9l51.6 12.8M174 250.9l-21.4 35M174.6 249.4l-.2 .2M176.6 242.3l3.2-1.1 .2 1zM274.7 254.9l-.6 .8a1.77 1.77 0 0 0 .6 2.1M274.7 252.3l-.6 .2a4.5 4.5 0 0 0-.3 3.3v2.1l.3 .1M274.7 252.3l-.6 .8a1.51 1.51 0 0 0 .6 1.8M274.7 257.8l-.7 .2 2.6 .2 .3-.2-.3-.2M274.7 252.3h1.9M274.7 257.8h1.9M274.7 254.9h1.9M276 251.8v.5"/>
<path d="M276.5 246.5l-.4 .3a4.2 4.2 0 0 0-.5 4.6l.9 .9M276.5 246.5v5.8M276.5 252.3h.4M276.5 246.5h.4M276.6 254.9l.3 1.4-.3 1.5M276.6 252.3l.3 1-.3 1.6M276.6 252.3l.3 .2M276.9 255.9v2.4h3M276.9 252.4h3M276.9 255.9h3M276.9 252.4v3.5M278.1 255.9l3.2 1-.5 .9z"/>
<path d="M278.1 255.9l56.5 27.5M279.9 250.2v.7M279.9 246.4h-3v6M279.9 250.2h6M279.9 250.9v87.7M279.9 250.9h6M285.9 252l.9 .1M285.9 250.2v.7M285.9 259.3h14M285.9 250.9v38.5M286.1 246.6h.7zM286.1 246.6l-.2 .2"/>
<path d="M286.8 246.6l-.6 .8a1.64 1.64 0 0 0 .6 2M286.8 249.4v.1a1.62 1.62 0 0 0 0 2.6M286.8 249.4h1.9M286.8 246.6h2.2M287.4 246.6l2.9-1.6 .3 .9zM288.7 249.4l.3 1.4M289 248l-.3 1.4M289 248v2.8M289 250.8l-.3 1.3M289 246.6h-.3l.3 1.4M289 246.6v1.4M289 250.8v1.3h-2.2"/>
<path d="M289 251.3h10.9M299.9 250v-2h5v2M299.9 250v77M299.9 250h5M304.9 252.3h2v6h-2M304.9 250v77M306 256.2l28.5 11M335.4 245.7l-42.9 9.3M396.2 241.5h187.8M396.2 248.8h187.8M396.2 256.1h187.8M396.2 263.5h187.8"/>
<path d="M396.2 270.8h187.8M396.2 278.1h187.8M129.3 280.6a2.49 2.49 0 0 0-1.2 3.8 2.49 2.49 0 0 0 3.9 .2M134.1 284.9a5 5 0 0 1 5.8-1.5 5 5 0 0 1 3 5.3l-8.1 58.6a15 15 0 0 1-19.3 12.3 15 15 0 0 1-8.9-21.2zM135.2 286.4l1.3-.7a1.83 1.83 0 0 1 2.7-.1l1.5 .8v3.2l-1.3 .7a1.83 1.83 0 0 1-2.8 .2l-1.4-.9zM137.5 285l-1.1 .4-.9 .8M139.9 283.4a2.5 2.5 0 0 1 2.8-2.9 2.5 2.5 0 0 1 1.9 3.6M140.7 286.9l.2 1.1-.2 1.2M142.3 292.7l1.2 .3M143.8 285l-1.6 .5M144.1 297l-1 .6h-1.5M144.3 284.4a5 5 0 0 1 8.1 1.2l26.3 53a15 15 0 0 1-9.1 21 15 15 0 0 1-19.2-12.5l-7.4-58.7a5.2 5.2 0 0 1 1.3-4z"/>
<path d="M145 288l.3 1.3 .7 .8M146.5 285l1.5 .1a1.83 1.83 0 0 1 2.4 1.4l.7 1.5-1.7 2.6h-1.5a1.83 1.83 0 0 1-2.3-1.4l-.8-1.6zM146.7 290.5l1.3 .3 .9-.2M149.9 285.5l1.1 2.1M155.8 280.8a2.5 2.5 0 0 1 .9 3.5 2.5 2.5 0 0 1-3.6 .8M255.8 289.3v.2h17M255.8 289.3h17M272.8 286.3h-17v3M273 285.1l-.2 .1v5.2l.9 .2M273.4 290.6l1 .6M273.7 285.2l-.6 .7a1.73 1.73 0 0 0 .6 2.1M273.7 288a1.55 1.55 0 0 0 0 2.6"/>
<path d="M273.7 290.6l.7 .6M273.7 288h1.9M273.7 285.2h1.9M273.7 290.6h1.9M275.6 288l.3 1.3M275.6 285.2l.3 1.4M275.9 285.1h-2.9l.7 .1M275.9 286.6l-.3 1.4M275.9 286.6v2.7M275.9 289.3l-.3 1.3M275.9 285.1l-.3 .1M275.9 285.1v1.5"/>
<path d="M275.9 289.3v1.3h-.3M275.9 289.3h.1M275.9 286.3h.1M275.9 289.6h.1M276 284.8v6M276 290.8v.2M276 290.8h.9M276.4 287.6l57.9 12.6M276.9 284.8l-2.8 .2M276.9 291l-2.5 .2M276.9 285.6v53M276.9 285.6h3"/>
<path d="M279.9 282.8h-3v2.8M279.9 290.8h8.9M279.9 289.4h6M285.9 284.8h2.9v6M285.9 290.8v.2zM285.9 289.4v1.4M286.8 284.8v6zM286.8 290.8v.2zM288.8 290.8v.2h-8.9M396.2 285.5h187.8M396.2 299.2h187.8M396.2 308.8h187.8"/>
<path d="M396.2 316.1h187.8M276.9 338.6v21.7h3v-21.7M276.9 338.6h3M299.9 336.3a5 5 0 0 1-5 5M299.9 327v2.1M299.9 329.1v32.2M299.9 329.1h5M299.9 327h5M304.9 335.3a3 3 0 0 1 3 3zM304.9 327v2.1M304.9 330.3h3M304.9 329.1v32.2"/>
<path d="M307.9 337.7v.8M307.9 336.8v.5M307.9 328v1.2M307.9 334.1v2.7M307.9 333.1v1M307.9 325.3v.3M307.9 320.6v.8M307.9 325.3h5M307.9 320.6v-.4h5v.4M307.9 338.5h5M307.9 321.4v3.9M307.9 325.6v2.4"/>
<path d="M307.9 329.2v3.9M307.9 337.3v.4M307.9 338.5v3.5M307.9 337.7h5M307.9 337.3h5M307.9 333.1h5M307.9 329.2h5M307.9 336.8h5M307.9 328h5M307.9 325.6h5M307.9 334.1h5M307.9 321.4h5"/>
<path d="M307.9 320.6h5M307.9 320.2h5M312.9 337.7v.8M312.9 336.8v.5M312.9 328v1.2M312.9 334.1v2.7M312.9 333.1v1M312.9 325.3v.3M312.9 320.6v.8M312.9 330.3h10.8M312.9 321.4v3.9M312.9 325.6v2.4"/>
<path d="M312.9 329.2v3.9M312.9 337.3v.4M312.9 338.5v3.5M317.2 333.8h2M317.2 333.8v8M319.2 333.8v8M323.7 339.2l-.5 .4v11.3l.5 .3M323.7 330.3h.5M323.7 339.2v12M323.7 339.2h.5M323.7 330.3v8.9M324.2 330.3h10.7v6"/>
<path d="M324.2 330.3v29.9M334.9 339.2h3M334.9 336.3v17.9M334.9 336.3h28.8M334.9 335.3h28.8M337.9 335.3v3.9M337.9 339.2v2.1M363.7 336.3h1M363.7 335.3l.7 .2 .3 .8M363.7 335.3v1M363.7 336.3v17.9M364.7 336.3v17.9"/>
<path d="M396.2 323.5h187.8M396.2 330.8h187.8M396.2 338.1h187.8M80.7 342.7v5.1M81.2 342.7v5.1M89.2 342.7v5.1M89.7 342.7v5.1M90 342.7v5.1M91 342.7v5.1M93.1 342.7l.9 2.3 .9 1.3M94.9 346.3l.2 1.5M100.1 342.8l-.5 .8-4.2 1.8-.5 .9"/>
<path d="M105.2 342.7h-37.9a2.55 2.55 0 0 0-2.1 2.5 2.55 2.55 0 0 0 2.1 2.6h37.9M116.3 359.8l-.2 3.3-1-.2zM116.3 359.8l-6.6 28.3M141.1 358.7l-.6 .8M163.9 343.2l1.7 2.8-.9 .4zM163.9 343.2l18.9 45.1M180.4 358.3l-1.6 1.8v1.6M276.9 342.7h-14v5.1h14M279.9 341.8l.5-.5v8l-.5-.5M279.9 341.3h15M279.9 349.3h15M280.1 349.3l-.4 3.3-1-.3z"/>
<path d="M280.1 349.3l-9.7 33.1M294.9 349.3a4.9 4.9 0 0 1 5 4.9M294.9 341.3v8M304.9 355.3l3-3a3 3 0 0 1-3 3zM307.9 342v1.1M307.9 352.8v1.2M307.9 357.2v.6M307.9 345.1v.9M307.9 346v3M307.9 349v1M307.9 357.8v2.1M307.9 359.9v.9"/>
<path d="M307.9 359.9h5M307.9 357.8h5M307.9 342h5M307.9 343.1h5M307.9 343.1v2M307.9 350v2.8M307.9 354v3.2M307.9 345.1h5M307.9 357.2h5M307.9 354h5M307.9 352.8h5M307.9 350h5"/>
<path d="M307.9 346h5M307.9 349h5M312.9 342v1.1M312.9 352.8v1.2M312.9 357.2v.6M312.9 345.1v.9M312.9 346v3M312.9 349v1M312.9 357.8v2.1M312.9 359.9v.9M312.9 343.1v2M312.9 350v2.8"/>
<path d="M312.9 354v3.2M317.2 341.8v14.8h2v-14.8M317.2 341.8h2M319.2 350.3h4M319.2 340.2h4M323.7 351.2h.5M323.7 351.2v9M334.9 354.2v6h-10.7M334.9 351.2h3M334.9 341.3h3M334.9 349.2h3M334.9 354.2h28.8"/>
<path d="M334.9 355.3h28.8M337.9 351.2v4.1M337.9 349.2v2M337.9 341.3v7.9M363.7 354.2h1M363.7 354.2v1.1M364.7 354.2l-.2 .6-.8 .5M396.2 345.5h187.8M396.2 359.8h187.8M112.1 365.2l.6 3.9 4 1 1-.4 2.1-3.9 .8-.6M122.2 360.1a2 2 0 0 1-1.9 2.2 2 2 0 0 1-2-2.1M124.7 365.2l3.4 3.6 4.1-1.7 .3-.5-.1-1.4"/>
<path d="M159.1 365.2l1 4.4 4.1 .7 1-.5 2.1-4.6M172.3 365.2l3.1 2.8 3.8-1.9 .4-.9M299.9 361.3v3.9h5v-3.9M299.9 361.3h5M304.9 360.2h3M307.9 365v1.1M307.9 367.9v.1M307.9 369.7v.6h5v-.6M307.9 368h5M307.9 360.8v4.2M307.9 366.1v1.8M307.9 368v1.7"/>
<path d="M307.9 365h5M307.9 366.1h5M307.9 360.8h5M307.9 367.9h5M307.9 369.7h5M312.9 365v1.1M312.9 367.9v.1M312.9 360.2h10.8M312.9 360.8v4.2M312.9 366.1v1.8M312.9 368v1.7M323.7 360.2h.5"/>
<path d="M445.1 390.2h1.1M445.1 389.2h1.1M445.7 388.7v1M449.2 393.2h1M449.2 392.2h1M449.7 391.7v1"/>
<circle cx="261.5" cy="56.4" r="4.3"/>
<circle cx="261.5" cy="77.8" r="4.3"/>
<circle cx="261.5" cy="95.2" r="4.3"/>
<circle cx="261.5" cy="114.3" r="4.3"/>
<circle cx="261.5" cy="130.4" r="4.3"/>
<circle cx="194.3" cy="159.9" r="4.3"/>
<circle cx="112" cy="187.2" r="1.5"/>
<circle cx="114.7" cy="196.9" r="1.49"/>
<circle cx="167.1" cy="195.7" r="1.5"/>
<circle cx="169.3" cy="186" r="1.49"/>
<circle cx="99.7" cy="212.5" r="3"/>
<circle cx="182.8" cy="210.6" r="2.99"/>
<circle cx="339.6" cy="207" r="4.3"/>
<circle cx="105.5" cy="229.5" r="3"/>
<circle cx="177.7" cy="227.9" r="2.99"/>
<circle cx="229.3" cy="232.9" r="4.3"/>
<circle cx="339.6" cy="227" r="4.3"/>
<circle cx="112.8" cy="250.7" r="1.5"/>
<circle cx="112.8" cy="250.7" r="1.56"/>
<circle cx="112.8" cy="250.7" r="3"/>
<circle cx="132.3" cy="255.3" r="2.61"/>
<circle cx="132.3" cy="255.2" r="1.5"/>
<circle cx="152.3" cy="255.3" r="1.49"/>
<circle cx="152.3" cy="255.2" r="2.62"/>
<circle cx="171.4" cy="249.4" r="1.44"/>
<circle cx="171.4" cy="249.4" r="1"/>
<circle cx="171.4" cy="249.4" r="2.84"/>
<circle cx="339.6" cy="244.8" r="4.3"/>
<circle cx="142.3" cy="270.8" r="2.5"/>
<circle cx="228.1" cy="262.7" r="4.3"/>
<circle cx="338.5" cy="268.8" r="4.3"/>
<circle cx="137.9" cy="288" r="1.5"/>
<circle cx="137.9" cy="288" r="2.61"/>
<circle cx="147.9" cy="287.8" r="2.61"/>
<circle cx="147.9" cy="287.8" r="1.48"/>
<circle cx="338.5" cy="285.3" r="4.3"/>
<circle cx="338.5" cy="301.1" r="4.3"/>
<circle cx="180.3" cy="330.3" r="2"/>
<circle cx="54.6" cy="350.2" r="1.49"/>
<circle cx="54.6" cy="340.3" r="1.5"/>
<circle cx="85.2" cy="350.2" r="2.1"/>
<circle cx="85.2" cy="340.2" r="2.11"/>
<circle cx="120" cy="345.3" r="2.5"/>
<circle cx="165.3" cy="345.2" r="2.5"/>
<circle cx="142.3" cy="360.2" r="2"/>
<circle cx="180.3" cy="360.2" r="2"/>
<circle cx="108.7" cy="392.3" r="4.3"/>
<circle cx="184.5" cy="392.3" r="4.3"/>
<circle cx="269.2" cy="386.5" r="4.3"/>
</g>
<path d="M185.8 171l.9 .6-2.4 2.4zM176.6 242.3l3.2-1.1 .2 1zM172.3 248.9l3.3 .4-.2 .9zM163.9 343.2l1.7 2.8-.9 .4zM116.3 359.8l-.2 3.3-1-.2zM280.1 349.3l-.4 3.3-1-.3zM287.4 246.6l2.9-1.6 .3 .9zM305.8 256l.2 .2-.3-.1a.34 .34 0 0 0 .3 .5 .34 .34 0 0 0 .3-.4 .34 .34 0 0 0-.5-.2zM278.1 255.9l3.2 1-.5 .9zM276.2 287.3l-.1 .2 .3 .1-.3-.1a.33 .33 0 0 0 .3 .4 .33 .33 0 0 0 .3-.4 .33 .33 0 0 0-.5-.2zM292.2 254.8v.3l.3-.1-.3 .1a.34 .34 0 0 0 .5 .2 .34 .34 0 0 0 .1-.5 .34 .34 0 0 0-.6 0zM317.5 211l-.1 .3h.3h-.3a.34 .34 0 0 0 .4 .3 .34 .34 0 0 0 .2-.5 .34 .34 0 0 0-.5-.1zM139 91.7l3.3 .1-.2 1zM120.7 124.7l-.1 .3h.4h-.4a.35 .35 0 0 0 .5 .3 .35 .35 0 0 0 .2-.5 .35 .35 0 0 0-.6-.1zM217.7 74.4l3.4-.2-.1 1zM166.9 84.3l3.4-.1-.1 1zM152.9 68.6l-.2 .4 .3-.1-.3 .1a.35 .35 0 0 0 .5 .2 .35 .35 0 0 0 .2-.4 .35 .35 0 0 0-.5-.2z" fill="#000"/>
<g font-size="8.5">
<text x="122.3" y="152.5">FRONT VIEW</text>
<text x="127.1" y="388.7">TOP VIEW</text>
<text x="283.5" y="390.1">RIGHT VIEW</text>
</g>
<text font-size="5.8" x="29.7" y="415.3">SOLIDWORKS Educational Product. For Instructional Use Only.</text>
<text font-size="4.7" x="506.4" y="390.2">Robot Arm (Gripper)</text>
<g font-size="4.2">
<text x="260.3" y="57.9">6</text>
<text x="260.3" y="79.4">1</text>
<text x="260.3" y="96.7">2</text>
<text x="259.2" y="115.8">17</text>
<text x="259.2" y="131.9">16</text>
<text x="192" y="161.4">12</text>
<text x="337.2" y="208.5">14</text>
<text x="400.2" y="224.3">ITEM NO.</text>
<text x="438.5" y="224.3">PartNo</text>
<text x="480.9" y="224.3">Description</text>
<text x="530.8" y="224.3">Material</text>
<text x="568.7" y="224.3">QTY.</text>
<text x="337.2" y="228.5">11</text>
<text x="408" y="232">1</text>
<text x="440.8" y="232">P026</text>
<text x="487.1" y="232">Plate</text>
<text x="532.7" y="232">Plastic</text>
<text x="572.1" y="232">1</text>
<text x="228.1" y="234.4">8</text>
<text x="408" y="239.3">2</text>
<text x="440.8" y="239.3">P018</text>
<text x="487.1" y="239.3">Gear</text>
<text x="532.7" y="239.3">Plastic</text>
<text x="572.1" y="239.3">2</text>
<text x="338.4" y="246.3">6</text>
<text x="408" y="246.6">3</text>
<text x="440.8" y="246.6">P027</text>
<text x="487.2" y="246.6">Shaft</text>
<text x="532.7" y="246.6">Plastic</text>
<text x="572.2" y="246.6">2</text>
<text x="408" y="254">4</text>
<text x="440.8" y="254">P021</text>
<text x="481.3" y="254">Gear Shaft</text>
<text x="532.7" y="254">Plastic</text>
<text x="572.2" y="254">2</text>
<text x="408" y="260.9">5</text>
<text x="440.8" y="260.9">P028</text>
<text x="481.4" y="260.9">Stopper2.0</text>
<text x="532.7" y="260.9">Plastic</text>
<text x="572.2" y="260.9">1</text>
<text x="225.7" y="264.2">10</text>
<text x="408" y="268.3">6</text>
<text x="440.8" y="268.3">P029</text>
<text x="483.7" y="268.3">Stopper</text>
<text x="532.8" y="268.3">Plastic</text>
<text x="572.2" y="268.3">2</text>
<text x="336.2" y="270.3">13</text>
<text x="408" y="275.6">7</text>
<text x="440.8" y="275.6">P022</text>
<text x="481.3" y="275.6">Grip Crank</text>
<text x="532.8" y="275.6">Plastic</text>
<text x="572.2" y="275.6">2</text>
<text x="337.3" y="286.8">7</text>
<text x="408" y="282.9">8</text>
<text x="440.8" y="282.9">P023</text>
<text x="478.4" y="282.9">Gripper Hand</text>
<text x="532.8" y="282.9">Plastic</text>
<text x="572.2" y="282.9">2</text>
<text x="408" y="293.8">9</text>
<text x="469.5" y="289.7">B18.22M - Plain</text>
<text x="469.5" y="293.9">washer, 2.5 mm,</text>
<text x="534.3" y="293.8">Steel</text>
<text x="572.2" y="293.8">6</text>
<text x="469.5" y="298">narrow</text>
<text x="337.3" y="302.6">9</text>
<text x="406.9" y="305.5">10</text>
<text x="469.5" y="303.5">B18.3.4M - 3 x 0.5 x 12</text>
<text x="534.3" y="305.5">Steel</text>
<text x="572.2" y="305.5">1</text>
<text x="469.5" y="307.6">SBHCS --N</text>
<text x="406.9" y="314">11</text>
<text x="469.5" y="314">AM-M3-N</text>
<text x="534.3" y="314">Steel</text>
<text x="571" y="314">11</text>
<text x="406.9" y="321.3">12</text>
<text x="440.8" y="321.3">P020</text>
<text x="487" y="321.3">Claw</text>
<text x="532.8" y="321.3">Plastic</text>
<text x="572.2" y="321.3">2</text>
<text x="406.9" y="328.3">13</text>
<text x="440.8" y="328.3">P025</text>
<text x="477.1" y="328.3">Plated Stopper</text>
<text x="532.8" y="328.3">Plastic</text>
<text x="572.2" y="328.3">4</text>
<text x="406.9" y="336">14</text>
<text x="440.8" y="336">P019</text>
<text x="481.3" y="336">Claw Shaft</text>
<text x="532.8" y="336">Plastic</text>
<text x="572.2" y="336">4</text>
<text x="406.9" y="342.9">15</text>
<text x="440.8" y="342.9">P024</text>
<text x="483.3" y="342.9">Mouting</text>
<text x="532.8" y="342.9">Plastic</text>
<text x="572.2" y="342.9">1</text>
<text x="406.9" y="353.7">16</text>
<text x="440.8" y="353.7">P006</text>
<text x="473.6" y="351.7">LD-1501MG Digital</text>
<text x="572.2" y="353.7">1</text>
<text x="486.8" y="355.9">Servo</text>
<text x="406.9" y="364.9">17</text>
<text x="440.8" y="364.9">P007</text>
<text x="470.8" y="364.9">Servo Horn (2 Blades)</text>
<text x="532.8" y="364.9">Plastic</text>
<text x="572.2" y="364.9">1</text>
<text x="268.1" y="388">5</text>
<text x="107.5" y="393.8">4</text>
<text x="183.3" y="393.8">3</text>
</g>
<text font-size="2.8" x="539.8" y="407.8">A2</text>
<g font-size="2.7">
<text x="435.1" y="387.2">TOLERANCE</text>
<text x="435.1" y="393.2">ANGULAR:</text>
<text x="435.1" y="390.2">LINEAR:</text>
<text x="446.5" y="390.2">0.5</text>
<text x="450.5" y="393.2">1</text>
<text x="435.5" y="398.5">ALL DIMENSIONS IN</text>
<text x="435.5" y="401.5">MILLIMETRES</text>
<text x="483.9" y="401.1">19/11/2018</text>
<text x="515.3" y="401.1">A</text>
<text x="536.3" y="401.1">Group 7</text>
<text x="563.8" y="401.1">ASS002</text>
<text x="453.5" y="407.8">BS 8888</text>
<text x="485.1" y="407.8">EEEE2054</text>
<text x="514.8" y="407.8">1:1</text>
<text x="565.1" y="407.8">1of 2</text>
</g>
<g font-size="1.8">
<text x="479.8" y="396.9">ISS. DATE</text>
<text x="504.4" y="396.9">REV</text>
<text x="529.9" y="396.9">DRN BY</text>
<text x="555.1" y="396.9">DWG NO.</text>
<text x="434.8" y="405.3">DRAFTING STANDARD</text>
<text x="479.8" y="405.3">MODULE</text>
<text x="504.6" y="404.8">SCALE</text>
<text x="529.6" y="405.4">SIZE</text>
<text x="555.1" y="404.9">SHEET</text>
</g>
</svg>
